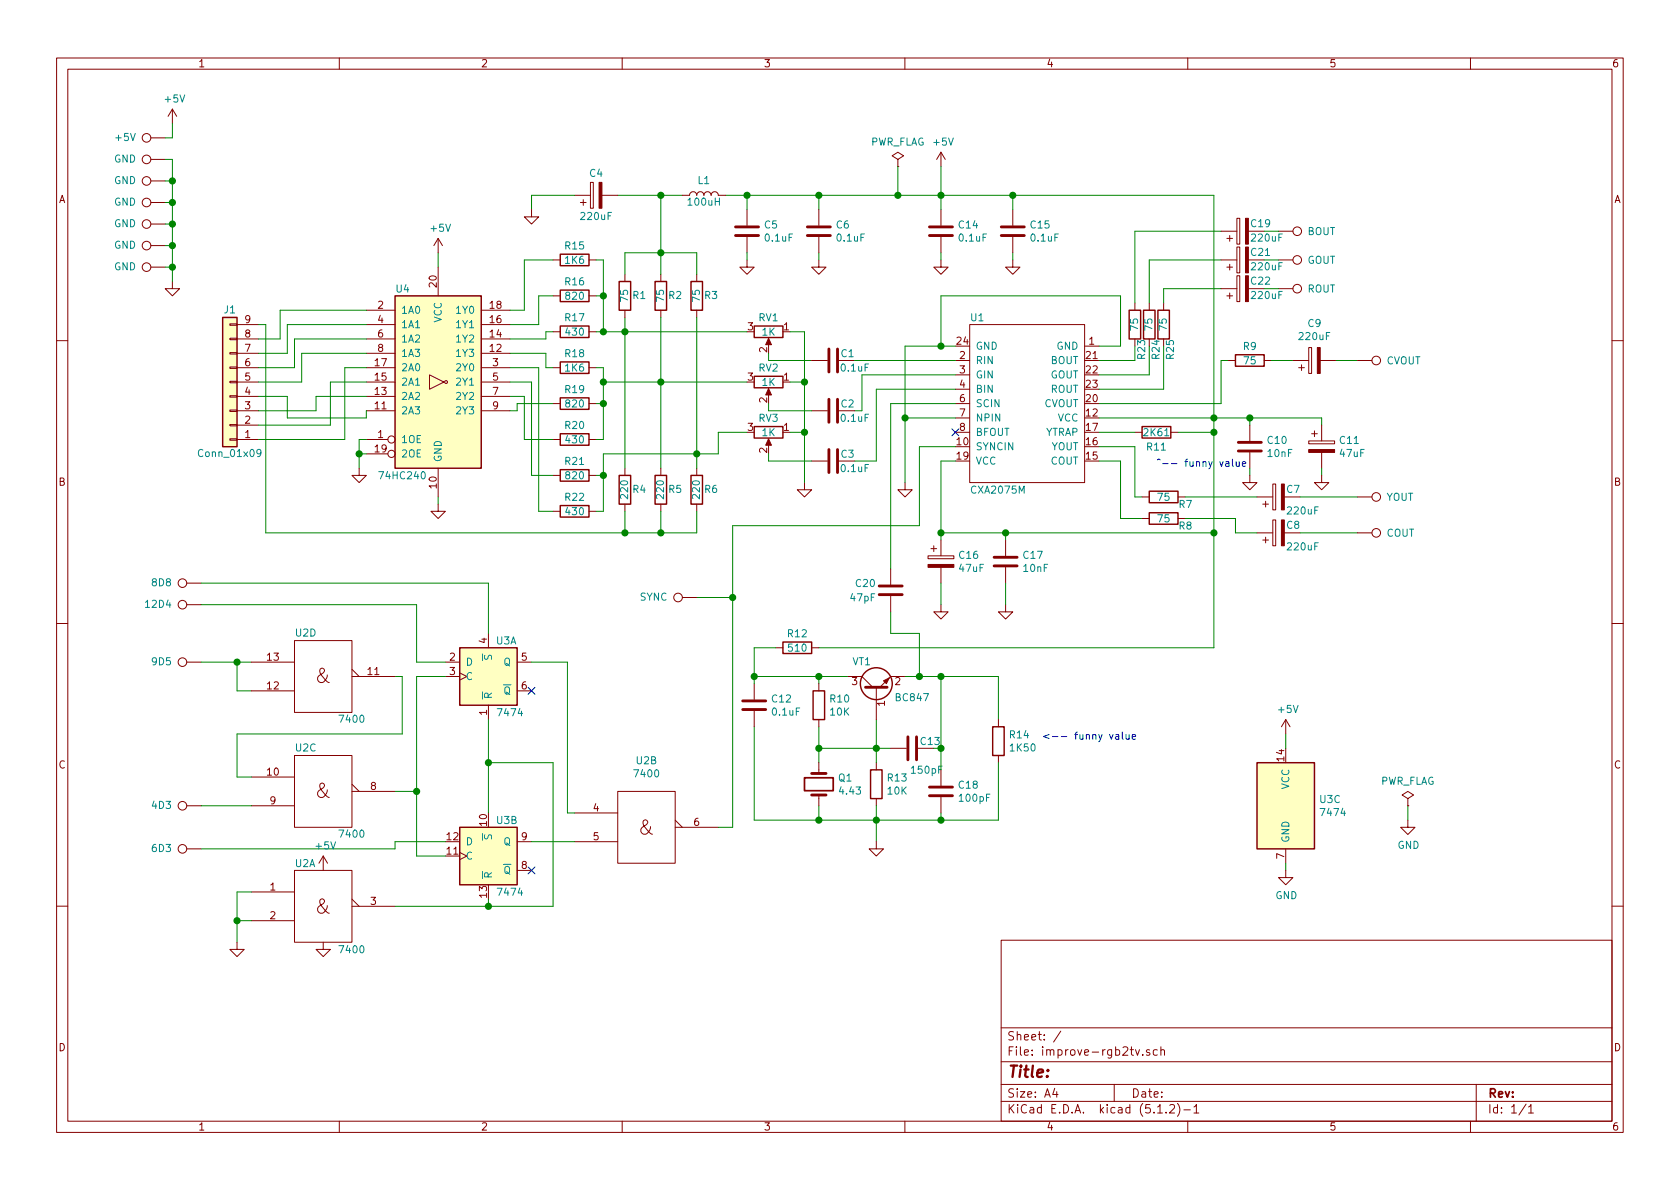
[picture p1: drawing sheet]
<svg xmlns="http://www.w3.org/2000/svg" width="297mm" height="210mm" viewBox="0 0 297 210" stroke-linecap="round" stroke-linejoin="round" font-family="sans-serif">
<g fill="none" stroke="#840000" stroke-width=".18">
<path d="M10 10.3h277v189.9h-277zM12 12.2h273v186.1h-273zM30.5 19.3l-.8 1.3M30.5 19.3v2.5M30.5 19.3l.7 1.3M60 10.3v1.9M110 10.3v1.9M160 10.3v1.9M210 10.3v1.9M260 10.3v1.9M26.7 35.8h2.5M26.7 32h2.5"/>
<path d="M26.7 28.2h2.5M26.7 24.4h2.5M26.7 39.6h2.5M94 37.1v1.2h1.2l-1.2 1.3-1.3-1.3h1.3M101.6 34.5h2.8M102.6 35.8h1M103.1 35.3v1M104.4 32.3h.5v4.5h-.5zM106.4 34.5h2.8M120.6 34.5h1.3a.63 .63 0 0 1 .7-.6 .63 .63 0 0 1 .6 .6 .63 .63 0 0 1 .6-.6 .63 .63 0 0 1 .7 .6 .63 .63 0 0 1 .6-.6 .63 .63 0 0 1 .6 .6 .63 .63 0 0 1 .7-.6 .63 .63 0 0 1 .6 .6h1.3M132.1 37.1v2.8M144.8 37.1v2.8"/>
<path d="M158.7 28.2l1.1-.6-1.1-.7-1 .7 1 .6v1.3M158.7 29.5h.1M166.4 26.9v2.6M166.4 37.1v2.8M166.4 26.9l-.8 1.3M166.4 26.9l.7 1.3M179.1 37.1v2.8M218.7 38.6h.5v4.6h-.5zM26.7 43.4h2.5M26.7 47.2h2.5M30.5 49.8v1.2h1.2l-1.2 1.3-1.3-1.3h1.3M40.6 57.3h1.3v.2h-1.3z"/>
<path d="M40.6 59.8h1.3v.3h-1.3zM41.9 59.9h3.8M41.9 57.4h3.8M64.8 59.9h5M64.8 57.4h5M64.8 54.9h5M77.5 42.2v2.5M77.5 47.2v5.1M77.5 42.2l-.8 1.2M77.5 42.2l.7 1.2M85.1 59.9h5.1M85.1 57.4h5.1"/>
<path d="M85.1 54.9h5.1M97.8 46h1.3M97.8 52.3h1.3M97.8 58.7h1.3M104.1 46h1.3M104.1 52.3h1.3M104.1 58.7h1.3M110.5 48.5v1.3M110.5 54.9v1.2M116.8 48.5v1.3M116.8 54.9v1.2M123.2 48.5v1.3"/>
<path d="M123.2 54.9v1.2M132.1 46v1.2h1.2l-1.2 1.3-1.3-1.3h1.3M132.1 41.9v2.8M144.8 46v1.2h1.2l-1.2 1.3-1.3-1.3h1.3M144.8 41.9v2.8M166.4 46v1.2h1.2l-1.2 1.3-1.3-1.3h1.3M166.4 41.9v2.8M171.4 57.4h20.4v27.9h-20.4zM179.1 46v1.2h1.2l-1.2 1.3-1.3-1.3h1.3M179.1 41.9v2.8M200.7 53.6v1.3M203.2 53.6v1.3"/>
<path d="M205.7 53.6v1.3M215.9 46h2.8M215.9 40.9h2.8M215.9 51h2.8M216.9 52.3h1M216.9 47.2h1M216.9 42.2h1M217.4 41.7v1M217.4 46.7v1M217.4 51.8v1M218.7 48.8h.5v4.5h-.5zM218.7 43.7h.5v4.6h-.5z"/>
<path d="M220.7 46h2.8M220.7 40.9h2.8M220.7 51h2.8M226.1 46h2.5M226.1 40.9h2.5M226.1 51h2.5M10 60.2h2M40.6 62.4h1.3v.2h-1.3zM40.6 64.9h1.3v.2h-1.3zM40.6 67.4h1.3v.3h-1.3zM40.6 70h1.3v.2h-1.3zM40.6 72.5h1.3v.3h-1.3z"/>
<path d="M40.6 75.1h1.3v.2h-1.3zM40.6 77.6h1.3v.2h-1.3zM41.9 77.7h3.8M41.9 75.2h3.8M41.9 72.6h3.8M41.9 70.1h3.8M41.9 67.6h3.8M41.9 65h3.8M41.9 62.5h3.8M64.8 77.7h3.8M64.8 72.6h5M64.8 70.1h5"/>
<path d="M64.8 67.6h5M64.8 65h5M64.8 62.5h5M75.9 66.3l2.6 1.3-2.6 1.2zM85.1 72.6h5.1M85.1 70.1h5.1M85.1 67.6h5.1M85.1 65h5.1M85.1 62.5h5.1M97.8 77.7h1.3M97.8 65h1.3M97.8 71.4h1.3"/>
<path d="M104.1 77.7h1.3M104.1 65h1.3M104.1 71.4h1.3M135.9 60.2v1M135.9 69.1v1M135.9 78v1M143.5 72.6h2.8M143.5 63.7h2.8M168.9 71.4h2.5M168.9 63.7h2.5M168.9 66.3h2.5M168.9 68.8h2.5"/>
<path d="M168.9 73.9h2.5M168.9 76.4h2.5M191.8 61.2h2.5M200.7 76.4h1.2M207 76.4h1.3M217.2 63.7h1.2M221 75.2v2.8M223.5 63.7h1.3M228.6 63.7h2.8M229.6 65h1M230.1 64.5v1M231.4 61.5h.5v4.5h-.5z"/>
<path d="M231.4 78h4.6v.5h-4.6zM231.9 76.7h1M232.4 76.2v1M233.4 63.7h2.8M233.7 75.2v2.8M240 63.7h2.6M285 60.2h2M63.5 82.8v1.3h1.3l-1.3 1.2-1.3-1.2h1.3M64.8 80.3h3.8M77.5 89.1v1.3h1.2l-1.2 1.3-1.3-1.3h1.3M77.5 82.8v5.1M97.8 90.4h1.3"/>
<path d="M97.8 84.1h1.3M104.1 90.4h1.3M104.1 84.1h1.3M110.5 82.8v1.3M110.5 89.1v1.3M116.8 82.8v1.3M116.8 89.1v1.3M123.2 82.8v1.3M123.2 89.1v1.3M142.2 85.3v1.3h1.3l-1.3 1.3-1.2-1.3h1.2M143.5 81.5h2.8M160 85.3v1.3h1.3l-1.3 1.3-1.3-1.3h1.3"/>
<path d="M164.1 98.3h4.6v.5h-4.6zM164.6 97h1M165.1 96.5v1M166.4 95.5v2.8M177.8 95.5v2.8M201.9 87.9h1.3M201.9 91.7h1.3M208.3 87.9h1.2M208.3 91.7h1.2M221 84.1v1.2h1.2l-1.2 1.3-1.3-1.3h1.3M221 80v2.8M222.2 87.9h2.8"/>
<path d="M222.2 94.2h2.8M223.3 89.1h1M223.3 95.5h1M223.8 88.6v1.1M223.8 95v1M225 85.6h.6v4.6h-.6zM225 91.9h.6v4.6h-.6zM227.1 87.9h2.8M227.1 94.2h2.8M233.7 84.1v1.2h1.2l-1.2 1.3-1.3-1.3h1.3M233.7 80v2.8M240 87.9h2.6"/>
<path d="M240 94.2h2.6M10 110.3h2M33 117.1h2.6M33 106.9h2.6M33 103.1h2.6M44.4 117.1h7.7M52.1 113.3h10.1v12.7h-10.1zM62.2 119.6h7.6M62.2 118.4l1.3 1.2M78.7 117.1h2.6M78.7 119.6h2.6M81.3 119l1.2 .6-1.2 .7"/>
<path d="M86.4 112v2.5M91.4 117.1h2.6M120.6 105.7h2.6M137.2 114.5h1.2M143.5 114.5h1.3M149.9 119.6h2.5l1.9 1.9M157.5 100.6v2.8M157.5 105.4v2.8M160 119.6h-2.5l-1.9 1.9M166.4 106.9v1.3h1.2l-1.2 1.3-1.3-1.3h1.3M166.4 100.3v2.8M177.8 106.9v1.3h1.3l-1.3 1.3-1.3-1.3h1.3"/>
<path d="M177.8 100.3v2.8M285 110.3h2M44.4 137.4h7.7M44.4 122.2h7.7M52.1 133.6h10.1v12.7h-10.1zM62.2 139.9h7.6M62.2 138.7l1.3 1.2M86.4 124.7v2.5M91.4 122.2h2.6M109.2 139.9h10.2v12.7h-10.2zM133.3 120.9v2.8M133.3 125.7v2.8"/>
<path d="M144.8 120.9v1.3M144.8 127.2v1.3M144.8 134.9v1.9M154.9 121.5v5.7M154.9 134.9v1.2M157.5 132.3h2.8M166.4 136.1v2.8M176.5 127.2v1.3M176.5 133.6v1.3M227.3 127.2v2.6M227.3 127.2l-.7 1.3M227.3 127.2l.8 1.3"/>
<path d="M33 142.5h2.6M33 150.1h2.6M44.4 157.7h7.7M44.4 142.5h7.7M52.1 153.9h10.1v12.7h-10.1zM57.1 151.4l-.7 1.2M57.1 151.4v2.5M57.1 151.4l.8 1.2M62.2 159l1.3 1.3M81.3 150.7l1.2 .7-1.2 .6M91.4 148.8h2.6M91.4 153.9h2.6"/>
<path d="M101.6 148.8h7.6M101.6 143.8h7.6M119.4 146.3h7.6M119.4 145l1.2 1.3M144.8 140.6v1.9M154.9 148.8v1.3h1.3l-1.3 1.3-1.2-1.3h1.2M154.9 141.2v1.3M166.4 141v2.8M227.3 153.9v1.3h1.3l-1.3 1.3-1.2-1.3h1.2M227.3 150.1v2.5M248.9 145v1.3h1.3l-1.3 1.3-1.3-1.3h1.3M248.9 141.2l1-.6-1-.7-1 .7 1 .6v1.3"/>
<path d="M248.9 142.5h.1M10 160.2h2M41.9 166.6v1.3h1.3l-1.3 1.3-1.3-1.3h1.3M44.4 162.8h7.7M57.1 166.6v1.3h1.3l-1.3 1.3-1.2-1.3h1.2M62.2 160.3h7.6M177 166.3h108v32h-108zM285 160.2h2M60 198.3v1.9M110 198.3v1.9M160 198.3v1.9M177 194.8h108"/>
<path d="M177 191.8h108M177 187.8h108M177 181.8h108M186.5 192.5l-.4 1h1M186.8 193v1M187.6 182.3l-1.3 2M197 191.8v3M200.8 185.6l.3 1 .4-1M202.1 186.5v.1M203.3 185.7l-.4-.1-.2 .2 .1 .2 .5 .2v.3h-.6M204.6 185.7l-.4-.1-.3 .3 .1 .6 .2 .1 .4-.1M204.7 196.8h.8"/>
<path d="M205.3 185.7l.2-.1 .3 .1 .1 .9M205.3 185.1v1.5M206.2 196.7v.1M206.8 195.5l.2-.2h.4l.2 .2 .1 .3-.1 .2-.8 .8h.9M208.2 195.1a1.71 1.71 0 0 1 0 2.3M209.3 196.3h1.2M210 198.3v1.9M211.1 195.8l.4-.5v1.5M211.1 196.8h.9M260 198.3v1.9M261 191.8v6.5M269.8 195.2l-1.2 2"/>
<path d="M270.3 195.8l.4-.5v1.5M270.3 196.8h.8"/>
<circle cx="25.9" cy="39.6" r=".76"/>
<circle cx="25.9" cy="28.2" r=".76"/>
<circle cx="25.9" cy="35.8" r=".76"/>
<circle cx="25.9" cy="32" r=".76"/>
<circle cx="25.9" cy="24.4" r=".76"/>
<circle cx="25.9" cy="43.4" r=".76"/>
<circle cx="25.9" cy="47.2" r=".76"/>
<circle cx="229.4" cy="51" r=".76"/>
<circle cx="229.4" cy="40.9" r=".76"/>
<circle cx="229.4" cy="46" r=".76"/>
<circle cx="69.2" cy="77.7" r=".63"/>
<circle cx="78.9" cy="67.6" r=".25"/>
<circle cx="243.3" cy="63.7" r=".76"/>
<circle cx="69.2" cy="80.3" r=".63"/>
<circle cx="243.3" cy="87.9" r=".76"/>
<circle cx="243.3" cy="94.2" r=".76"/>
<circle cx="32.3" cy="106.9" r=".76"/>
<circle cx="32.3" cy="117.1" r=".76"/>
<circle cx="32.3" cy="103.1" r=".76"/>
<circle cx="119.9" cy="105.7" r=".76"/>
<circle cx="32.3" cy="150.1" r=".76"/>
<circle cx="32.3" cy="142.5" r=".76"/>
</g>
<g fill="#ffffc2" stroke="#ffffc2" stroke-width=".18">
<path d="M39.4 56.1h2.5v22.9h-2.5z"/>
<path d="M81.3 114.5h10.1v10.2h-10.1z"/>
<path d="M81.3 146.3h10.1v10.2h-10.1z"/>
<path d="M222.2 134.9h10.2v15.2h-10.2z"/>
<path d="M69.8 52.3h15.3v30.5h-15.3z"/>
</g>
<g fill="none" stroke="#840000" stroke-width=".25">
<path d="M39.4 56.1h2.5v22.9h-2.5zM69.8 52.3h15.3v30.5h-15.3zM99.1 45h5v2h-5zM99.1 51.3h5v2h-5zM99.1 57.7h5v2h-5zM109.5 49.8h2v5.1h-2zM115.8 49.8h2.1v5.1h-2.1zM122.2 49.8h2v5.1h-2zM133.3 57.7h5.1v2h-5.1zM199.6 54.9h2.1v5h-2.1zM202.2 54.9h2v5h-2zM204.7 54.9h2.1v5h-2.1z"/>
<path d="M99.1 64h5v2h-5zM99.1 70.4h5v2h-5zM99.1 76.7h5v2h-5zM133.3 66.5h5.1v2.1h-5.1zM133.3 75.4h5.1v2.1h-5.1zM201.9 75.4h5.1v2.1h-5.1zM218.4 62.7h5.1v2.1h-5.1zM99.1 89.4h5v2h-5zM99.1 83.1h5v2h-5zM109.5 84.1h2v5h-2zM115.8 84.1h2.1v5h-2.1zM122.2 84.1h2v5h-2z"/>
<path d="M203.2 86.9h5.1v2h-5.1zM203.2 90.7h5.1v2h-5.1zM81.3 114.5h10.1v10.2h-10.1zM138.4 113.5h5.1v2.1h-5.1zM143.8 122.2h2v5h-2zM153.9 136.1h2.1v5.1h-2.1zM175.5 128.5h2v5.1h-2zM222.2 134.9h10.2v15.2h-10.2zM81.3 146.3h10.1v10.2h-10.1z"/>
<circle cx="154.9" cy="120.9" r="2.82"/>
</g>
<path d="M46.1 80l-.2 .3h-.3l-.2-.3 .1-.4 .1-.1h.3l.2 .2a.97 .97 0 0 1-.2 1h-.4" fill="none" stroke="#008484" stroke-width=".18"/>
<g fill="none" stroke="#008400" stroke-width=".18">
<path d="M29.2 28.2h1.3v21.6M29.2 32h1.3M29.2 35.8h1.3M29.2 39.6h1.3M30.5 21.8v2.6h-1.3M101.6 34.5h-7.6v2.6M109.2 34.5h11.4M116.8 34.5v14M128.3 34.5h86.3v80h-69.8M132.1 34.5v2.6M144.8 34.5v2.6M158.7 29.5v5"/>
<path d="M166.4 29.5v7.6M179.1 34.5v2.6M29.2 43.4h1.3M29.2 47.2h1.3M45.7 57.4h1.3v36.8h76.2v-3.8M64.8 54.9h-15.3v5h-3.8M64.8 57.4h-14v5.1h-5.1M64.8 59.9h-12.7v5.1h-6.4M77.5 44.7v2.5M97.8 58.7h-1.3v1.2h-6.3M97.8 46h-5.1v8.9h-2.5M97.8 52.3h-2.6v5.1h-5"/>
<path d="M105.4 58.7h26.7M105.4 46h1.3v12.7M105.4 52.3h1.3M110.5 48.5v-3.8h12.7v3.8M110.5 56.1v26.7M116.8 56.1v26.7M123.2 56.1v26.7M132.1 44.7v1.3M139.7 58.7h2.5v26.6M144.8 44.7v1.3M166.4 44.7v1.3M179.1 44.7v1.3"/>
<path d="M215.9 46h-12.7v7.6M215.9 40.9h-15.2v12.7M215.9 51h-10.2v2.6M45.7 70.1h5.1v3.8h14v-1.3M64.8 62.5h-11.5v5.1h-7.6M64.8 65h-3.8v12.7h-15.3M64.8 77.7h-1.3v5.1M64.8 67.6h-6.4v7.6h-12.7M64.8 70.1h-8.9v2.5h-10.2M90.2 70.1h2.5v7.6h5.1M90.2 65h5v25.4h2.6M90.2 62.5h6.3v2.5h1.3"/>
<path d="M90.2 67.6h3.8v16.5h3.8M97.8 71.4h-6.4v1.2h-1.2M105.4 65h1.3v12.7h-1.3M105.4 71.4h1.3M106.7 67.6h25.4M132.1 76.4h-5.1v3.9h-20.3v10.1h-1.3M135.9 62.5v1.2h7.6M135.9 71.4v1.2h7.6M139.7 67.6h2.5M139.7 76.4h2.5M151.1 63.7h17.8M160 73.9h8.9"/>
<path d="M166.4 61.2v-8.9h31.7v8.9h-3.8M168.9 71.4h-11.4v29.2M168.9 79h-6.3v14h-33.1v53.3h-2.5M168.9 66.3h-16.5v6.3h-1.3M168.9 68.8h-14v12.7h-3.8M168.9 61.2h-8.9v24.1M194.3 76.4h6.4M194.3 63.7h6.4M194.3 79h6.4v8.9h1.2M194.3 73.9h39.4v1.3M203.2 61.2v5.1h-8.9M205.7 61.2v7.6h-11.4"/>
<path d="M208.3 76.4h6.3M217.2 63.7h-1.3v7.7h-21.6M221 73.9v1.3M224.8 63.7h3.8M236.2 63.7h3.8M63.5 80.3h1.3M77.5 87.9v1.2M105.4 84.1h1.3M110.5 90.4v3.8M116.8 90.4v3.8M135.9 80.3v1.2h7.6M166.4 94.2h48.2"/>
<path d="M168.9 81.5h-2.5v14M177.8 94.2v1.3M194.3 81.5h3.8v10.2h3.8M209.5 91.7h8.9v2.5h3.8M209.5 87.9h12.7M221 82.8v1.3M229.9 94.2h10.1M229.9 87.9h10.1M233.7 82.8v1.3M35.6 117.1h8.8M35.6 106.9h38.1v10.2h5M35.6 103.1h50.8v8.9"/>
<path d="M41.9 117.1v5.1h2.5M69.8 119.6h1.3v10.2h-29.2v7.6h2.5M78.7 119.6h-5v31.8h5M94 117.1h6.3v26.7h1.3M123.2 105.7h6.3M133.3 119.6h16.6M137.2 114.5h-3.9v6.4M144.8 119.6v1.3M157.5 108.2v3.8h5.1v7.6M160 119.6h16.5v7.6M166.4 103.1v3.8M166.4 119.6v16.5"/>
<path d="M177.8 103.1v3.8M69.8 139.9h3.9M86.4 127.2v16.6M86.4 134.9h11.4v25.4h-28M133.3 128.5v16.5h43.2v-10.1M144.8 128.5v6.4M144.8 132.3h12.7M154.9 127.2v7.7M227.3 129.8v2.5M35.6 142.5h8.8M44.4 157.7h-2.5v8.9M78.7 148.8h-8.9v1.3h-34.2"/>
<path d="M86.4 159v1.3M94 148.8h7.6M144.8 142.5v2.5M154.9 142.5v6.3M166.4 143.8v1.2M227.3 152.6v1.3M248.9 142.5v2.5M41.9 162.8h2.5"/>
</g>
<g fill="#008400" stroke="#008400" stroke-width=".25">
<circle cx="116.8" cy="44.7" r=".51"/>
<circle cx="106.7" cy="84.1" r=".51"/>
<circle cx="110.5" cy="58.7" r=".51"/>
<circle cx="123.2" cy="80.3" r=".51"/>
<circle cx="106.7" cy="71.4" r=".51"/>
<circle cx="106.7" cy="67.6" r=".51"/>
<circle cx="116.8" cy="67.6" r=".51"/>
<circle cx="110.5" cy="94.2" r=".51"/>
<circle cx="116.8" cy="94.2" r=".51"/>
<circle cx="116.8" cy="34.5" r=".51"/>
<circle cx="132.1" cy="34.5" r=".51"/>
<circle cx="41.9" cy="117.1" r=".51"/>
<circle cx="41.9" cy="162.8" r=".51"/>
<circle cx="86.4" cy="160.3" r=".51"/>
<circle cx="86.4" cy="134.9" r=".51"/>
<circle cx="73.7" cy="139.9" r=".51"/>
<circle cx="129.5" cy="105.7" r=".51"/>
<circle cx="142.2" cy="67.6" r=".51"/>
<circle cx="142.2" cy="76.4" r=".51"/>
<circle cx="144.8" cy="34.5" r=".51"/>
<circle cx="166.4" cy="34.5" r=".51"/>
<circle cx="179.1" cy="34.5" r=".51"/>
<circle cx="166.4" cy="61.2" r=".51"/>
<circle cx="160" cy="73.9" r=".51"/>
<circle cx="166.4" cy="94.2" r=".51"/>
<circle cx="214.6" cy="73.9" r=".51"/>
<circle cx="221" cy="73.9" r=".51"/>
<circle cx="177.8" cy="94.2" r=".51"/>
<circle cx="214.6" cy="76.4" r=".51"/>
<circle cx="214.6" cy="94.2" r=".51"/>
<circle cx="133.4" cy="119.6" r=".51"/>
<circle cx="144.8" cy="119.6" r=".51"/>
<circle cx="144.8" cy="132.3" r=".51"/>
<circle cx="144.8" cy="145" r=".51"/>
<circle cx="154.9" cy="132.3" r=".51"/>
<circle cx="162.6" cy="119.6" r=".51"/>
<circle cx="166.4" cy="119.6" r=".51"/>
<circle cx="166.4" cy="132.3" r=".51"/>
<circle cx="106.7" cy="52.3" r=".51"/>
<circle cx="106.7" cy="58.7" r=".51"/>
<circle cx="63.5" cy="80.3" r=".51"/>
<circle cx="158.8" cy="34.5" r=".51"/>
<circle cx="30.5" cy="32" r=".51"/>
<circle cx="154.9" cy="145" r=".51"/>
<circle cx="166.4" cy="145" r=".51"/>
<circle cx="30.5" cy="35.8" r=".51"/>
<circle cx="30.5" cy="39.6" r=".51"/>
<circle cx="30.5" cy="43.4" r=".51"/>
<circle cx="30.5" cy="47.2" r=".51"/>
</g>
<g fill="#840000" stroke="#840000" stroke-width=".18">
<path d="M135.9 68.7l.5 1.1h-1z"/>
<path d="M135.9 59.8l.5 1.2h-1z"/>
<path d="M135.9 77.6l.5 1.1h-1z"/>
<path d="M105.9 32.3h.5v4.5h-.5z"/>
<path d="M164.1 99.8h4.6v.5h-4.6z"/>
<path d="M232.9 61.5h.5v4.5h-.5z"/>
<path d="M231.4 79.5h4.6v.5h-4.6z"/>
<path d="M156.2 120.4l1-.5-.5 1z"/>
<path d="M226.6 85.6h.5v4.6h-.5z"/>
<path d="M226.6 91.9h.5v4.6h-.5z"/>
<path d="M220.2 48.8h.5v4.5h-.5z"/>
<path d="M220.2 43.7h.5v4.6h-.5z"/>
<path d="M220.2 38.6h.5v4.6h-.5z"/>
</g>
<g fill="none" stroke="#840000" stroke-width=".51">
<path d="M130 41.7h4.1M130 40.1h4.1M142.7 41.7h4.1M142.7 40.1h4.1M164.3 41.7h4.1M164.3 40.1h4.1M177 41.7h4.1M177 40.1h4.1M146.6 61.7v4.1M146.6 70.6v4.1M146.6 79.5v4.1M148.1 61.7v4.1"/>
<path d="M148.1 70.6v4.1M148.1 79.5v4.1M218.9 79.8h4.1M218.9 78.2h4.1M175.8 98.5h4M155.4 105.2h4.1M155.4 103.6h4.1M175.8 100.1h4M131.3 125.5h4.1M131.3 123.9h4.1M143.5 136.8h2.5M153 121.5h3.8"/>
<path d="M160.5 130.3v4.1M162.1 130.3v4.1M164.3 139.2h4.1M143.5 140.6h2.5M164.3 140.7h4.1"/>
</g>
<path d="M168.3 75.8l1.2 1.3M169.5 75.8l-1.2 1.3M93.4 121.6l1.2 1.2M94.6 121.6l-1.2 1.2M93.4 153.3l1.2 1.2M94.6 153.3l-1.2 1.2" fill="none" stroke="#000084" stroke-width=".18"/>
<path d="M142.2 137.5h5.1v2.3h-5.1z" fill="none" stroke="#840000" stroke-width=".3"/>
<g fill="none" stroke="#0000c2" stroke-width=".18">
<path d="M216.7 81.7h.5l.1 .8M217.3 81.9l-.4 .1-.2 .2v.2h.6M217.9 81.2v1.1l.2 .2M218.6 81.6v.8l.3 .1 .2-.2M219.1 81.6v.9M219.7 82l.6-.1-.1-.2-.4-.1-.1 .2v.6h.5M196.2 129.9l.3 .8 .3-.8M197.3 129.9h.5v.8M197.8 130.2h-.4l-.2 .2 .1 .3h.5M198.4 129.5v1.1l.2 .1M199.1 129.9l.1 .8h.3l.1-.1M199.6 129.9v.8"/>
<path d="M200.2 130.3l.6-.1-.1-.3h-.3l-.2 .2v.6h.5"/>
</g>
<g font-size="3.5" fill="#840000">
<text x="55.9" y="120.8">&amp;</text>
<text x="55.9" y="141.1">&amp;</text>
<text x="113" y="147.6">&amp;</text>
<text x="55.9" y="161.6">&amp;</text>
</g>
<text font-size="2.8" fill="#840000" x="178" y="190.5">Title:</text>
<g font-size="2.1" fill="#840000">
<text x="178" y="184">Sheet: /</text>
<text x="178" y="186.7">File: improve-rgb2tv.sch</text>
<text x="178" y="196.9">KiCad E.D.A. kicad (5.1.2)-1</text>
<text x="178" y="194.1">Size: A4</text>
<text x="200" y="194.1">Date:</text>
<text x="263" y="194.1">Rev:</text>
<text x="263" y="196.9">Id: 1/1</text>
</g>
<g font-size="1.8" fill="#840000">
<text x="35" y="11.9">1</text>
<text x="85" y="11.9">2</text>
<text x="135" y="11.9">3</text>
<text x="185" y="11.9">4</text>
<text x="235" y="11.9">5</text>
<text x="285" y="11.9">6</text>
<text x="10.4" y="35.9">A</text>
<text x="285.4" y="35.9">A</text>
<text x="77.2" y="50.7" transform="rotate(-90 77.2 50.7)">20</text>
<text x="43.3" y="59.7">8</text>
<text x="43.3" y="57.1">9</text>
<text x="66.8" y="54.6">2</text>
<text x="66.8" y="57.1">4</text>
<text x="66.8" y="59.7">6</text>
<text x="86.7" y="59.7">14</text>
<text x="86.7" y="57.1">16</text>
<text x="86.7" y="54.6">18</text>
<text x="132.2" y="58.4">3</text>
<text x="138.6" y="58.4">1</text>
<text x="43.3" y="64.8">6</text>
<text x="43.3" y="62.2">7</text>
<text x="66.3" y="64.8">17</text>
<text x="66.8" y="62.2">8</text>
<text x="86.7" y="62.2">12</text>
<text x="87.1" y="64.8">3</text>
<text x="135.6" y="62.3" transform="rotate(-90 135.6 62.3)">2</text>
<text x="169.2" y="61">24</text>
<text x="169.7" y="63.5">2</text>
<text x="192.1" y="63.5">21</text>
<text x="192.6" y="61">1</text>
<text x="43.3" y="69.8">4</text>
<text x="43.3" y="67.3">5</text>
<text x="66.3" y="69.8">13</text>
<text x="66.3" y="67.3">15</text>
<text x="87.1" y="67.3">5</text>
<text x="87.1" y="69.8">7</text>
<text x="132.2" y="67.3">3</text>
<text x="135.6" y="71.2" transform="rotate(-90 135.6 71.2)">2</text>
<text x="138.6" y="67.3">1</text>
<text x="169.7" y="66">3</text>
<text x="169.7" y="68.6">4</text>
<text x="169.7" y="71.1">6</text>
<text x="192.1" y="71.1">20</text>
<text x="192.1" y="66">22</text>
<text x="192.1" y="68.6">23</text>
<text x="43.3" y="77.5">1</text>
<text x="43.3" y="74.9">2</text>
<text x="43.3" y="72.4">3</text>
<text x="66.3" y="72.4">11</text>
<text x="66.8" y="77.5">1</text>
<text x="87.1" y="72.4">9</text>
<text x="132.2" y="76.2">3</text>
<text x="138.6" y="76.2">1</text>
<text x="169.7" y="73.7">7</text>
<text x="169.7" y="76.2">8</text>
<text x="192.1" y="73.7">12</text>
<text x="192.1" y="76.2">17</text>
<text x="66.3" y="80">19</text>
<text x="135.6" y="80.1" transform="rotate(-90 135.6 80.1)">2</text>
<text x="169.2" y="78.7">10</text>
<text x="169.2" y="81.3">19</text>
<text x="192.1" y="81.3">15</text>
<text x="192.1" y="78.7">16</text>
<text x="10.4" y="85.9">B</text>
<text x="77.2" y="86.3" transform="rotate(-90 77.2 86.3)">10</text>
<text x="285.4" y="85.9">B</text>
<text x="86.1" y="113.8" transform="rotate(-90 86.1 113.8)">4</text>
<text x="47.3" y="116.8">13</text>
<text x="65.1" y="119.4">11</text>
<text x="79.5" y="116.8">2</text>
<text x="79.5" y="119.4">3</text>
<text x="92.2" y="116.8">5</text>
<text x="47.3" y="121.9">12</text>
<text x="92.2" y="121.9">6</text>
<text x="150.6" y="121.2">3</text>
<text x="156.5" y="124.9" transform="rotate(-90 156.5 124.9)">1</text>
<text x="158.3" y="121.2">2</text>
<text x="86.1" y="126.5" transform="rotate(-90 86.1 126.5)">1</text>
<text x="10.4" y="135.9">C</text>
<text x="47.3" y="137.2">10</text>
<text x="227.1" y="134.6" transform="rotate(-90 227.1 134.6)">14</text>
<text x="285.4" y="135.9">C</text>
<text x="47.8" y="142.2">9</text>
<text x="65.6" y="139.7">8</text>
<text x="104.9" y="143.5">4</text>
<text x="79" y="148.6">12</text>
<text x="86.1" y="146" transform="rotate(-90 86.1 146)">10</text>
<text x="92.2" y="148.6">9</text>
<text x="104.9" y="148.6">5</text>
<text x="122.7" y="146">6</text>
<text x="79" y="151.1">11</text>
<text x="92.2" y="153.7">8</text>
<text x="227.1" y="151.9" transform="rotate(-90 227.1 151.9)">7</text>
<text x="47.8" y="157.5">1</text>
<text x="65.6" y="160">3</text>
<text x="86.1" y="158.7" transform="rotate(-90 86.1 158.7)">13</text>
<text x="47.8" y="162.6">2</text>
<text x="10.4" y="185.9">D</text>
<text x="285.4" y="185.9">D</text>
<text x="35" y="199.9">1</text>
<text x="85" y="199.9">2</text>
<text x="135" y="199.9">3</text>
<text x="185" y="199.9">4</text>
<text x="235" y="199.9">5</text>
<text x="285" y="199.9">6</text>
</g>
<g font-size="1.8" fill="#008484">
<text x="29.3" y="18.1">+5V</text>
<text x="20.2" y="28.7">GND</text>
<text x="20.5" y="24.9">+5V</text>
<text x="153.8" y="25.7">PWR_FLAG</text>
<text x="165.2" y="25.7">+5V</text>
<text x="20.2" y="32.6">GND</text>
<text x="104.3" y="31.3">C4</text>
<text x="123.4" y="32.6">L1</text>
<text x="20.2" y="36.4">GND</text>
<text x="20.2" y="40.2">GND</text>
<text x="76.3" y="41">+5V</text>
<text x="102.8" y="38.9">220uF</text>
<text x="121.8" y="36.4">100uH</text>
<text x="135.2" y="40.4">C5</text>
<text x="147.9" y="40.4">C6</text>
<text x="169.6" y="40.4">C14</text>
<text x="182.3" y="40.4">C15</text>
<text x="221.3" y="40.2">C19</text>
<text x="231.2" y="41.6">BOUT</text>
<text x="20.2" y="44">GND</text>
<text x="20.2" y="47.8">GND</text>
<text x="100" y="44.1">R15</text>
<text x="100" y="46.7">1K6</text>
<text x="135.4" y="42.7">0.1uF</text>
<text x="148.1" y="42.7">0.1uF</text>
<text x="169.7" y="42.7">0.1uF</text>
<text x="182.4" y="42.7">0.1uF</text>
<text x="221.3" y="45.3">C21</text>
<text x="231.1" y="46.7">GOUT</text>
<text x="70.1" y="51.7">U4</text>
<text x="100" y="50.5">R16</text>
<text x="100.1" y="53">820</text>
<text x="111" y="53.3" transform="rotate(-90 111 53.3)">75</text>
<text x="111.9" y="52.9">R1</text>
<text x="117.4" y="53.3" transform="rotate(-90 117.4 53.3)">75</text>
<text x="118.3" y="52.9">R2</text>
<text x="123.7" y="53.3" transform="rotate(-90 123.7 53.3)">75</text>
<text x="124.6" y="52.9">R3</text>
<text x="221.3" y="50.3">C22</text>
<text x="231.2" y="51.7">ROUT</text>
<text x="39.7" y="55.4">J1</text>
<text x="70.9" y="55.5">1A0</text>
<text x="70.9" y="58">1A1</text>
<text x="78.1" y="57.1" transform="rotate(-90 78.1 57.1)">VCC</text>
<text x="80.9" y="58">1Y1</text>
<text x="80.9" y="55.5">1Y0</text>
<text x="100" y="56.8">R17</text>
<text x="100.1" y="59.4">430</text>
<text x="134.2" y="56.8">RV1</text>
<text x="134.8" y="59.4">1K</text>
<text x="171.7" y="56.8">U1</text>
<text x="201.2" y="58.4" transform="rotate(-90 201.2 58.4)">75</text>
<text x="203.8" y="58.4" transform="rotate(-90 203.8 58.4)">75</text>
<text x="206.3" y="58.4" transform="rotate(-90 206.3 58.4)">75</text>
<text x="231.3" y="57.8">C9</text>
<text x="70.9" y="65.7">2A0</text>
<text x="70.9" y="60.6">1A2</text>
<text x="70.9" y="63.1">1A3</text>
<text x="80.9" y="63.1">1Y3</text>
<text x="80.9" y="60.6">1Y2</text>
<text x="80.9" y="65.7">2Y0</text>
<text x="100" y="63.2">R18</text>
<text x="100" y="65.7">1K6</text>
<text x="134.2" y="65.7">RV2</text>
<text x="148.7" y="63.2">C1</text>
<text x="148.8" y="65.7">0.1uF</text>
<text x="172.5" y="64.4">RIN</text>
<text x="172.5" y="61.8">GND</text>
<text x="185.8" y="64.4">BOUT</text>
<text x="186.8" y="61.8">GND</text>
<text x="202.5" y="63.5" transform="rotate(-90 202.5 63.5)">R23</text>
<text x="205" y="63.5" transform="rotate(-90 205 63.5)">R24</text>
<text x="207.6" y="63.5" transform="rotate(-90 207.6 63.5)">R25</text>
<text x="219.9" y="61.9">R9</text>
<text x="220" y="64.4">75</text>
<text x="229.8" y="60.1">220uF</text>
<text x="245.1" y="64.4">CVOUT</text>
<text x="70.9" y="70.7">2A2</text>
<text x="70.9" y="68.2">2A1</text>
<text x="80.9" y="68.2">2Y1</text>
<text x="80.9" y="70.7">2Y2</text>
<text x="100" y="69.5">R19</text>
<text x="134.8" y="68.2">1K</text>
<text x="172.5" y="66.9">GIN</text>
<text x="172.5" y="69.5">BIN</text>
<text x="185.6" y="66.9">GOUT</text>
<text x="185.8" y="69.5">ROUT</text>
<text x="70.9" y="73.3">2A3</text>
<text x="80.9" y="73.3">2Y3</text>
<text x="100" y="75.9">R20</text>
<text x="100.1" y="72.1">820</text>
<text x="134.2" y="74.6">RV3</text>
<text x="134.8" y="77.1">1K</text>
<text x="148.7" y="72.1">C2</text>
<text x="148.8" y="74.6">0.1uF</text>
<text x="172.5" y="72">SCIN</text>
<text x="172.5" y="74.5">NPIN</text>
<text x="172.5" y="77.1">BFOUT</text>
<text x="184.6" y="72">CVOUT</text>
<text x="184.8" y="77.1">YTRAP</text>
<text x="187" y="74.5">VCC</text>
<text x="202.4" y="77.1">2K61</text>
<text x="35.4" y="80.8">Conn_01x09</text>
<text x="70.9" y="78.4">1OE</text>
<text x="70.9" y="80.9">2OE</text>
<text x="78.1" y="81.8" transform="rotate(-90 78.1 81.8)">GND</text>
<text x="100" y="82.2">R21</text>
<text x="100.1" y="78.4">430</text>
<text x="148.7" y="80.9">C3</text>
<text x="148.8" y="83.5">0.1uF</text>
<text x="172.5" y="79.6">SYNCIN</text>
<text x="172.5" y="82.2">VCC</text>
<text x="185.8" y="82.2">COUT</text>
<text x="185.9" y="79.6">YOUT</text>
<text x="202.8" y="79.7">R11</text>
<text x="224.2" y="78.5">C10</text>
<text x="224.2" y="80.8">10nF</text>
<text x="237" y="78.5">C11</text>
<text x="237" y="80.8">47uF</text>
<text x="67.4" y="84.8">74HC240</text>
<text x="100" y="88.6">R22</text>
<text x="100.1" y="84.8">820</text>
<text x="111" y="88.1" transform="rotate(-90 111 88.1)">220</text>
<text x="111.9" y="87.2">R4</text>
<text x="117.4" y="88.1" transform="rotate(-90 117.4 88.1)">220</text>
<text x="118.3" y="87.2">R5</text>
<text x="123.7" y="88.1" transform="rotate(-90 123.7 88.1)">220</text>
<text x="124.6" y="87.2">R6</text>
<text x="171.9" y="87.3">CXA2075M</text>
<text x="204.8" y="88.6">75</text>
<text x="208.5" y="89.8">R7</text>
<text x="227.5" y="87.2">C7</text>
<text x="245.1" y="88.6">YOUT</text>
<text x="100.1" y="91.1">430</text>
<text x="204.8" y="92.4">75</text>
<text x="208.5" y="93.6">R8</text>
<text x="227.5" y="93.5">C8</text>
<text x="227.8" y="91">220uF</text>
<text x="245.1" y="94.9">COUT</text>
<text x="169.6" y="98.8">C16</text>
<text x="169.7" y="101.1">47uF</text>
<text x="181" y="98.8">C17</text>
<text x="181.1" y="101.1">10nF</text>
<text x="227.8" y="97.3">220uF</text>
<text x="25.8" y="107.5">12D4</text>
<text x="26.9" y="103.7">8D8</text>
<text x="113.1" y="106.2">SYNC</text>
<text x="150.5" y="106.3">47pF</text>
<text x="151.4" y="103.8">C20</text>
<text x="52.3" y="112.6">U2D</text>
<text x="87.8" y="114">U3A</text>
<text x="139.3" y="112.7">R12</text>
<text x="26.9" y="117.6">9D5</text>
<text x="82.3" y="117.7">D</text>
<text x="87" y="116.7" transform="rotate(-90 87 116.7)">S</text>
<text x="89.1" y="117.7">Q</text>
<text x="139.5" y="115.2">510</text>
<text x="150.7" y="117.6">VT1</text>
<text x="82.3" y="120.3">C</text>
<text x="87" y="123.7" transform="rotate(-90 87 123.7)">R</text>
<text x="89.1" y="122.8">Q</text>
<text x="136.6" y="124.2">C12</text>
<text x="146.8" y="124.2">R10</text>
<text x="158.5" y="124">BC847</text>
<text x="60.2" y="127.8">7400</text>
<text x="88.2" y="126.7">7474</text>
<text x="136.7" y="126.5">0.1uF</text>
<text x="146.8" y="126.5">10K</text>
<text x="178.6" y="130.6">R14</text>
<text x="226.1" y="126.1">+5V</text>
<text x="52.3" y="132.9">U2C</text>
<text x="112.3" y="137.5">7400</text>
<text x="112.5" y="135.1">U2B</text>
<text x="161.3" y="136.8">150pF</text>
<text x="178.7" y="132.9">1K50</text>
<text x="26.9" y="143">4D3</text>
<text x="148.3" y="138.2">Q1</text>
<text x="148.6" y="140.5">4.43</text>
<text x="157" y="138.2">R13</text>
<text x="157" y="140.5">10K</text>
<text x="169.6" y="139.5">C18</text>
<text x="169.7" y="141.8">100pF</text>
<text x="228" y="139.6" transform="rotate(-90 228 139.6)">VCC</text>
<text x="233.4" y="142">U3C</text>
<text x="244" y="138.8">PWR_FLAG</text>
<text x="60.2" y="148.1">7400</text>
<text x="82.3" y="149.5">D</text>
<text x="87" y="148.5" transform="rotate(-90 87 148.5)">S</text>
<text x="87.9" y="145.7">U3B</text>
<text x="89.1" y="149.5">Q</text>
<text x="228" y="149.1" transform="rotate(-90 228 149.1)">GND</text>
<text x="233.7" y="144.3">7474</text>
<text x="26.9" y="150.7">6D3</text>
<text x="52.2" y="153.3">U2A</text>
<text x="55.9" y="150.2">+5V</text>
<text x="82.3" y="152">C</text>
<text x="87" y="155.4" transform="rotate(-90 87 155.4)">R</text>
<text x="89.1" y="154.6">Q</text>
<text x="247.1" y="150.1">GND</text>
<text x="88.2" y="158.4">7474</text>
<text x="225.5" y="159">GND</text>
<text x="60.2" y="168.6">7400</text>
</g>
<g font-size="1.8" fill="#008400">
<text x="221.4" y="47.8">220uF</text>
<text x="221.4" y="42.7">220uF</text>
<text x="221.4" y="52.9">220uF</text>
<text x="162.8" y="131.7">C13</text>
</g>
<g font-size="1.8" fill="#0000c2">
<text x="204.5" y="82.5">^-- funny value</text>
<text x="184.1" y="130.8">&lt;-- funny value</text>
</g>
</svg>
